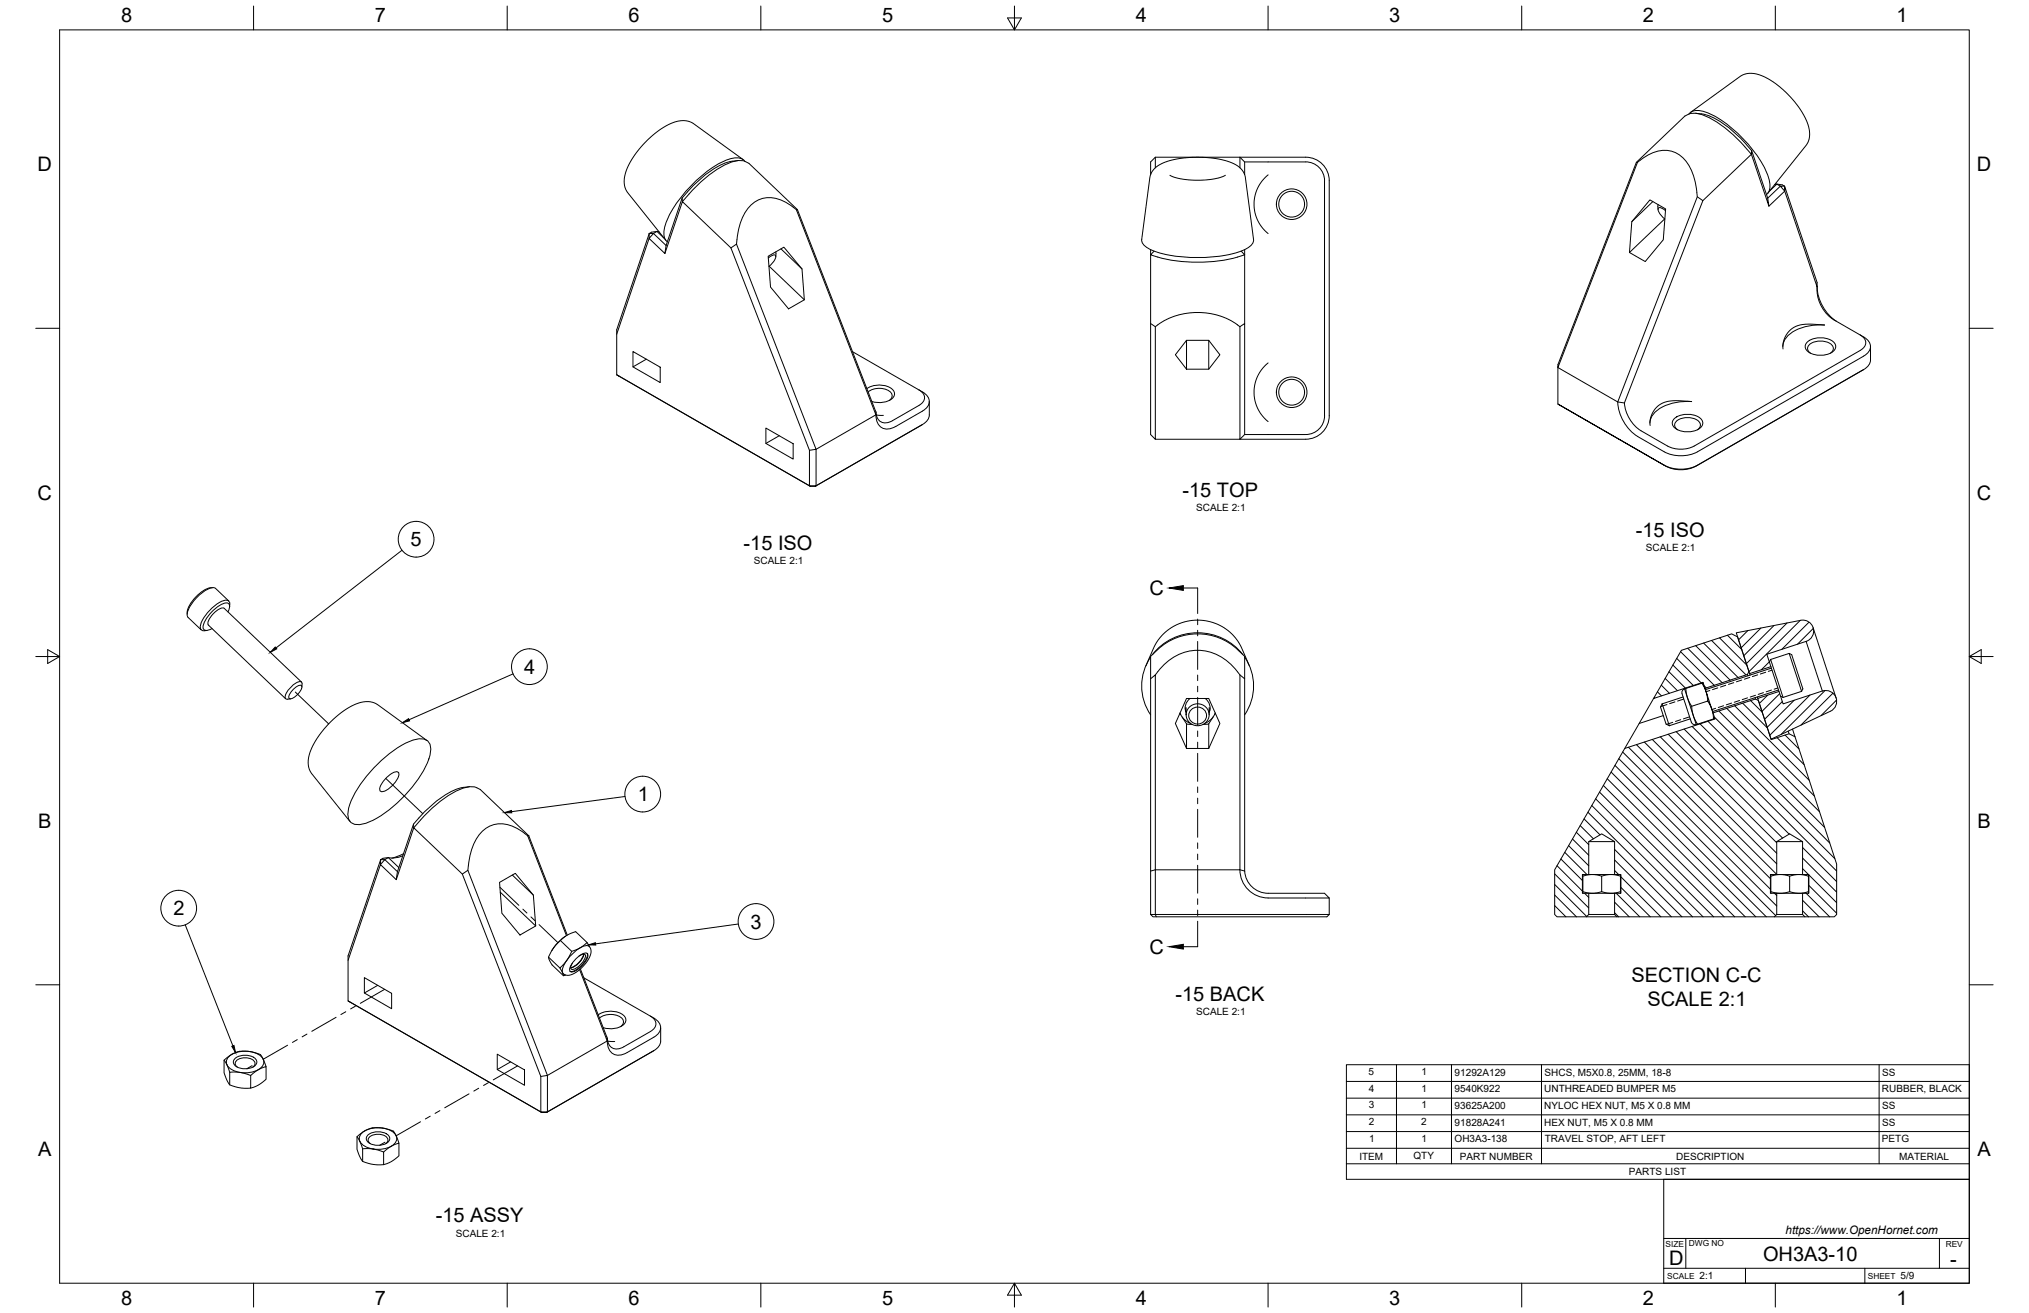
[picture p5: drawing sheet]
<svg xmlns="http://www.w3.org/2000/svg" width="864mm" height="559mm" viewBox="0 0 864 559" stroke-linecap="round" stroke-linejoin="round" font-family="sans-serif">
<!-- layer: Visible -->
<g fill="none" stroke="#000" stroke-width=".43">
<path d="M718.9 48.5a5.8 5.8 0 0 1 6.8-.9 52.5 52.5 0 0 1 23 19.8 21.6 21.6 0 0 1 4.6 12.6 3.9 3.9 0 0 1-1.4 2.8M719.6 47.8l21.1-15.3 1.7-.9 1.7-.4 4.3 .5 4.2 1.8 4.7 3.3 4.8 4.5 3.8 4.8 3.1 5.5 1.1 3.9-.1 3.8-1.4 2.7-16.1 20.2M721.7 48.2l2.4 .3M724.1 48.4a32.5 32.5 0 0 1 16.6 10.3l2.6 2.8M314.2 68.3a26.5 26.5 0 0 0-16.3 8l-7.6 7.9-6.8 20.3M316.3 67.9l-21.1-15.3-2.8-1.1-3.9 .1-5.2 2.1-4.7 3.2-4.8 4.5-4 5.1-2.9 5.2-1.1 4 .1 3.7 1.4 2.7 16.1 20.2M317 68.7a5.8 5.8 0 0 0-6.8-.9 52.5 52.5 0 0 0-23 19.8 21.6 21.6 0 0 0-4.6 12.6 3.9 3.9 0 0 0 1.4 2.7M491.4 71.7l2.4-1.7 4-1.6 4.3-.9 5.6-.5h5.7l5.4 .7 4.8 1.3 3.2 1.6 2.1 2.1 1.1 2.5 3.5 26.7a4.9 4.9 0 0 1-3.9 4.4 61.2 61.2 0 0 1-39.7 0l-2.8-1.8a3.1 3.1 0 0 1-1.2-2.6l3.6-26.7 .7-1.9zM491.7 66.9v4.5M497.9 74.6l2.1 .9 2.6 .6 6.1 .6 8.2-.6 2.6-.6 2-.9M527.7 71.4v-4.5l2.1 2v5.4M529.8 68.9h26"/>
<path d="M539.7 74.4l-2.6 2.7-1.7 2.7-1.2 3.1-.4 3.4 .2 3.5 1.1 3.7 2.3 3.6 2.3 2.3M555.8 68.9a8 8 0 0 1 8 8v100a8 8 0 0 1-8 8h-24.2a2.47 2.47 0 0 0-3.1 1.3l-.8 .7h28.1a10 10 0 0 0 10-10v-100a10 10 0 0 0-10-10h-64.1l-2 2v5.4M697 69.1a16.9 16.9 0 0 1 14.2-4.8 14.4 14.4 0 0 1 9.7 10.9l1.3 6.7M743.3 61.5l2.3 2.6M745.6 64.1l-.2 1.6a51.7 51.7 0 0 0-21.3-17l-1.3-.3a6.9 6.9 0 0 0-5.7 1l-20.6 19.7-33.4 86.1v1.2l33.9-87.3h-.5M745.6 64.1l6.8 20.2M756.3 78.4l2.3 .3 1 .5v2.1l-1.8-2.1h1.8l13.8 41v1.9l-13.8-40.8-6.7 6.4M756.3 78.4l1.5 .8-5.4 5.1M756.3 78.4l-3.1 2.9M756.3 78.3l-.9 .2M276.3 99.4l-13.8 41v19.1M276.3 99.4h1.8l-1.8 2.1z"/>
<path d="M279.6 98.5l-2.3 .3-1 .6M279.6 98.5l-1.5 .9 5.4 5.1M279.6 98.5l3.1 3M279.6 98.5l.9 .2M290.3 84.2l.1 1.6a51.8 51.8 0 0 1 21.5-17l1.2-.3a6.8 6.8 0 0 1 5.6 1l20.7 19.7M338.9 89.2h.5l33.4 86.1M702.2 85.1l6.7 3.8-1 13.1-7.6 9.3-6.8-3.8 1-13.2zM703.5 85.8l-9 8.5M705.6 87.8l.1 1.3M705.8 87.1l-.2 .7M708.5 93.2l-15 14.3M708.9 89.7l-2-1.3-1 .1a5.2 5.2 0 0 0 2.7 4.7"/>
<path d="M722.2 81.9l.2 1.9-33.8 87.3-25.5-14.7v15.6M722.4 83.8l2.4 1.6-33.4 86.1M752.4 84.3l.5 3.4-7.5-22-20.6 19.7M283.5 104.5l-.5 3.4M311.1 105.5l2.4-1.6 33.8 87.3-2.8 .4M313.5 103.9a26.1 26.1 0 0 1 6-16.5 11.8 11.8 0 0 1 14.7-1.4l4.7 3.2 33.9 87.4-25.5 14.6v15.6l45.3-26.1M327 109.1l6.7-3.9 7.7 9.3 .9 13.1-6.7 3.8-7.6-9.2zM327 109.8l2-1.2h1a5.2 5.2 0 0 1-2.7 4.8M327.4 113.3l14.9 14.3M330.1 107.2l.1 2.1M332.4 105.9l9 8.6M489.7 106.3v78.6l2 2v-47.9l-2-1.3"/>
<path d="M491.2 106.9l-1.5 1.6a65.5 65.5 0 0 0 40.1 0l-1.5-1.6M529.8 106.3v31.4M491.7 139a29.8 29.8 0 0 1 36 0v47.9h-36M527.7 139l2.1-1.3v47.2M773.4 122.1a15.6 15.6 0 0 0 7.1 14l11.3 6.5M773.4 122.2a18.8 18.8 0 0 0 8.2 14.5M262.5 159.5l82.4 47.5zM262.5 142.2l13.8-40.7 6.7 6.4 7.4-22.1 20.7 19.7 33.4 86.1v15.2h2.8l-.4 .2M269.4 149.6l11.6 6.7v6.5l-11.6-6.7zM275.1 152.9l-5.7 3.2M362.8 149.7l28.4 16.3a3.4 3.4 0 0 1 2.3 3.2 3.4 3.4 0 0 1-2.3 3.3l-11.3 6.5a4.3 4.3 0 0 1-4.8 .6 4.3 4.3 0 0 1-2.3-4.3M505 144.8h9.5l4.7 6.2-4.7 6.1h-9.5l-4.7-6.1z"/>
<path d="M505 144.8v12.3M514.5 144.8v12.3M539.7 154.5l-2.3 2.3-2.1 3.2-1.2 3.4-.3 2.9 .3 3.8 1 3.4 2 3.2 2.6 2.7M758.8 147.4a9.5 9.5 0 0 1 7.3-7.7 25.6 25.6 0 0 1 10.5-1.4l-8.1-.3-2.6 .4-2.5 1-2 1.6-1.7 2.6-.7 2.3-.1 2.6M769.5 145.4a9.4 9.4 0 0 1 11.3 .5 2.96 2.96 0 0 1-2.2 4.6 9.5 9.5 0 0 1-9.7-1.5 2.47 2.47 0 0 1 .6-3.6zM770.6 150.3a2.34 2.34 0 0 1-1.2-2.3 2.34 2.34 0 0 1 1.7-2 7.4 7.4 0 0 1 9.1 1.5 2.2 2.2 0 0 1-1.1 2.8M791.8 142.6a3.4 3.4 0 0 1 2.3 3.3 3.4 3.4 0 0 1-2.3 3.2l-70.7 40.7a12.5 12.5 0 0 1-11.3 0l-11.3-6.5a15.7 15.7 0 0 1-7.1-11.8M791.8 142.6a5.8 5.8 0 0 1 4.3 5.3 5 5 0 0 1-2.9 3.7l-70.7 40.7a15.6 15.6 0 0 1-14.1 0l-11.4-6.5a18.9 18.9 0 0 1-8.4-14.7l2.8 .4M792.5 157.7h.1M793.2 157.3l-71.4 41.1a14.1 14.1 0 0 1-12.7 0l-46-26.4 45.2 26a15.7 15.7 0 0 0 14.2 0M793.2 157.3l-.7 .4M796.1 147.5v5.7a5 5 0 0 1-2.9 4.1"/>
<path d="M369 165.4a9 9 0 0 1 11.4 1.1 3.2 3.2 0 0 1-2.7 4.3l-3.7 .5-2.9-.4M369.5 166.8a7.8 7.8 0 0 1 9.8 .4l.4 1.4-.4 1-.8 .9M372.8 175.3v.8a6.3 6.3 0 0 0 3.3 6.3 6.3 6.3 0 0 0 5.2-.9M373 176.6l3 .2M391.2 166a5.8 5.8 0 0 1 4.3 5.3 5 5 0 0 1-2.9 3.6l-11.3 6.6M395.5 170.9v5.7a5 5 0 0 1-2.9 4.1M712.9 177.9a9.4 9.4 0 0 1 11.3 .6 2.96 2.96 0 0 1-2.1 4.6 9.5 9.5 0 0 1-9.8-1.5 2.47 2.47 0 0 1 .6-3.7zM326 182.2l11.6 6.6v6.6l-11.6-6.7zM331.7 185.4l-5.7 3.3M391.9 181.1l-45 25.9h-2M391.9 181.1h.1M392.6 180.7l-.7 .4"/>
<path d="M702.3 180a9.5 9.5 0 0 1 7.3-7.7 25.6 25.6 0 0 1 10.4-1.4l-8.1-.3-2.9 .4-2.2 1-2 1.6-1.6 2.4-.8 2.6v2.5M714 182.9a2.34 2.34 0 0 1-1.2-2.3 2.34 2.34 0 0 1 1.7-2 7.4 7.4 0 0 1 9.1 1.5 2.2 2.2 0 0 1-1.1 2.8M90.4 250.1a12.7 12.7 0 0 0-8.9 6.2l-1.6 2.9-.3 2.2M97.4 255.8l-5.6-5.4a3.9 3.9 0 0 0-4.2 .8 16.4 16.4 0 0 0-8 10.5l.5 1 5.5 5.4M97.7 258.2a1.98 1.98 0 0 0-1.1-2.8 13.5 13.5 0 0 0-8.8 6 7.4 7.4 0 0 0-2.3 6.5 2.3 2.3 0 0 0 2.6 .4M88.7 266l32.9 31.4M88.7 266a4.8 4.8 0 0 1 2.1-4.8 4.8 4.8 0 0 1 4.7-2.3l32.8 31.4M97 260.4l.6-1.6a1.62 1.62 0 0 0-.4-2 1.62 1.62 0 0 0-2 0 15.5 15.5 0 0 0-8.8 10.2 1.47 1.47 0 0 0 2.3 1.2l1.6-.7M489.7 279.7a21.7 21.7 0 0 0 0 24.5M490.5 278.5a24.6 24.6 0 0 1 38.5 0M529.8 279.7a21.7 21.7 0 0 1 0 24.5M761.5 278.1l1.1 .5 .1 .4 4.7 14.2-.6 1"/>
<path d="M761.5 278.1l5.3 16.1M761.5 278.1l-7.9 2.6M768.7 273l-16.7 5.4 1.1 3.3M768.7 273a4.6 4.6 0 0 0 3.1-5.6 4.6 4.6 0 0 0-5.4-3.4l-27.4 5.3 5.7 17.4 9-3M771.7 267.1l9.8 30M124.9 293.3l2.2-1.5h1.2a4.5 4.5 0 0 1-2.3 4.4l-1.7 1.1h-1.2a4.1 4.1 0 0 1 1.8-4zM128.6 291.1l-.1 1.3M128.6 291.1a1.1 1.1 0 0 0-.7-1.1 1.1 1.1 0 0 0-1.3 .3 10 10 0 0 0-5.3 6.4 .82 .82 0 0 0 1.1 .9l1.3-.2M487.7 283.3l4.2-9.3 1.7-2.4 2.5-2.7 2.4-1.7 3.3-1.7 3.9-1.2 3.3-.4 3.3 .2 4 .9 3.7 1.6 3.4 2.3 2.5 2.7 1.5 2.1 4.3 9.6M489.7 288.9l2-1.7v83l-2 .5M491.7 287.2a21 21 0 0 1 24.1-9.4 24.4 24.4 0 0 1 11.9 9.4v83h-36v19h74.1l-1 1h-74.1l-1-1M505 297.3h9.5l4.7 10.6-4.7 10.6h-9.5l-4.7-10.6z"/>
<path d="M506.6 297.3a4.9 4.9 0 0 0-1.8 5.9M512.9 297.3a4.9 4.9 0 0 1 1.8 5.9M527.7 287.2l2.1 1.7v81.8M529.8 288.9v-9.6a25.6 25.6 0 0 0-30.8-7.1l-1.7 .8a33.5 33.5 0 0 0-7.6 6.3v109.9M703.8 297.3l-12.3 21.2M707.5 299.6l3 9.3M707.5 299.6l-.7 1.3 .4 1.3 1.9 6 1.4 .7M716.4 296.6l-8.9 3M717 293.2l5 15.2M717 293.2l.5-.2 .5 3.1 .8 2.4a11.7 11.7 0 0 1 1.8 5.6l1.9 4.1-.5 .2M717 293.2a2.73 2.73 0 0 0-.5 3.8l1.6 5a14.7 14.7 0 0 0 2.6 6.3l1.3 .1M724.4 290.8l.5-.2 1.3 3.8z"/>
<path d="M724.4 290.8l-6.9 2.2M724.9 290.6l-21.1 6.7 11.8-20.5 21.4-7 2.6 1.3 4.8 14.7-.6 1.2-18.1 5.9M726.2 294.4l2.4 7.6-.6-1.5a12.2 12.2 0 0 1-1.7-5.7zM726.9 298.4l-6.9 2.2M743.8 287l.1 .6M744.7 286.7l.2 .6M747 296.9l.2 .6M747.9 296.6l.2 .6M753.1 281.7l4.8 14.6M753.6 280.7l5.3 16.1M753.6 280.7l-.5 1M753.9 284.4l-28 9.1"/>
<path d="M757 293.7l-28.1 9.1M757.9 296.3l1 .5M766.8 294.2l-7.9 2.6M775.6 294.1l-16.7 5.5-1-3.3M775.7 294.1a4.6 4.6 0 0 1 5.7 2.7 4.6 4.6 0 0 1-2.3 5.9l-25.3 11.9-5.7-17.4 9.1-2.9M181.8 315.2l-21-15.2-3.2-1.3-4 .2-4.4 1.8-4.5 3-5.1 4.7-3.9 4.7-3 5.2-1.4 4.3v3.7l1.5 3.1 16.1 20.2M502.2 303.6l.3 .5M502.2 303.5l2 2.8 2.6 1.6M503.2 305.2l.7 1a2.76 2.76 0 0 0 3.6 2.1M504.4 301.2l.4 1.9M504.8 301.1v3.1M505 308v10.5"/>
<path d="M506 301.2a4.8 4.8 0 0 1 7.1-.6 4.8 4.8 0 0 1 0 7.2 4.8 4.8 0 0 1-7.1-.6 4.5 4.5 0 0 1 0-6zM514.5 308v10.5M514.6 301.1v3.1M515 301.2l-.3 1.9M516.3 305.2l-.7 1a2.76 2.76 0 0 1-3.6 2.1M517.2 303.5l-1.9 2.8-2.6 1.6M517.3 303.6l-.3 .5M707.9 304.5l-10.2 3.4M719.4 305.9l-8.9 3M728.6 302l1.3 3.8-.6 .2zM729.1 303.4l18.1-5.9 1.2 .7 5.5 16.6 7.6-2.5 2.5 1.3 17.7 54.1v21.5l-1 1h-12.5l-1-1v-9M729.3 306l-6.8 2.2"/>
<path d="M729.9 305.8l-38.4 12.7-29.8 51.7v19l1 1h12.5l1-1v-9M761.1 311.2l.4 1.1M762.9 310.3l1.1 3.3M160.3 325.6a40.9 40.9 0 0 1 16.8-11 4.5 4.5 0 0 1 4.9 .7 4.5 4.5 0 0 1 1.3 4.8 40.7 40.7 0 0 1-12.2 19.6 40.9 40.9 0 0 1-16.8 11 4.5 4.5 0 0 1-4.9-.6 4.5 4.5 0 0 1-1.3-4.8 40.7 40.7 0 0 1 12.2-19.7zM164.8 330.7l2.9-2a1.36 1.36 0 0 1 2.1 .5 10.3 10.3 0 0 1-7.3 7.7 1.54 1.54 0 0 1-.4-2.6zM199.8 334.8a26.5 26.5 0 0 0-16.2 8l-7.6 7.9-6.8 20.3M178.9 349.1l-2.8 3.2-.1-1.6M178.9 349.1a46.5 46.5 0 0 1 18.6-13.8l1.3-.3a6.8 6.8 0 0 1 5.6 1l20.7 19.7M224.6 355.7a16.7 16.7 0 0 0-14.2-4.8 14.4 14.4 0 0 0-9.7 10.9l-1.3 6.7M224.6 355.7l16.5 42.5M224.6 355.7h.5M225.1 355.7l16.3 42.3"/>
<path d="M676.2 358.2h11M756.2 358.2h11M162 365.9l-13.9 40.9v19.2M162 365.9l1.8-.1-1.9 2.2zM165.3 365l-2.3 .3-1 .6M165.3 365l-1.5 .8 5.4 5.2M165.3 365l4.5 4.2M169.2 371l-.5 3.4M171.5 364.2a9.6 9.6 0 0 1-6.2 .8M171.8 363.3l-5.1 1.9M196.8 372l2.3-1.6 33.9 87.3-2.8 .4M199.3 368.6l-.2 1.8"/>
<path d="M212.6 375.5l6.7-3.8 7.7 9.3 1 13.1-6.7 3.8-7.7-9.2zM212.9 379.7l15.1 14.4M218.1 372.4l8.9 8.6M529.8 370.7l-2.1-.5a12 12 0 0 0 12.1 12M529.8 370.7a10 10 0 0 0 10 9.5M673.7 372.2v8M673.7 372.2h16M673.7 372.2v8h16M673.7 372.9l3.5-.7 2.4 .1 2.1 .6v6.6l-3.5 .7-2.4-.2-2.1-.5M676.2 372.2v-14l5.5-3.3 5.5 3.3v14M681.7 372.9l3.5-.7 2.4 .1 2.1 .6v6.6l-3.5 .7-2.4-.2-2.1-.5M689.7 372.2v8"/>
<path d="M689.7 379.5v.7M689.7 372.2v.7M753.7 372.2v8M753.7 372.2h16M753.7 372.2v8h16M753.7 372.9l3.6-.7 2.3 .1 2.1 .6v6.6l-3.5 .7-2.4-.2-2.1-.5M756.2 372.2v-14l5.5-3.3 5.5 3.3v14M761.7 372.9l3.6-.7 2.3 .1 2.1 .6v6.6l-3.5 .7-2.4-.2-2.1-.5M769.7 372.2v8M769.7 379.5v.7M769.7 372.2v.7M240.6 398.5h.1"/>
<path d="M240.7 398.5l-3 2.5-2.1 2.4M489.7 389.2h2l.4 1M539.7 380.2h24.1l2 2h-26.1M565.8 382.2v7M675.2 390.2h13M676.2 389.2h11M687.2 380.2v9l1 1h67l1-1v-9M755.2 390.2h13M756.2 389.2h11M148.1 408.7l13.8-40.7 6.8 6.4 7.4-22.1 20.7 19.7 33.4 86.1v15.1h2.8l-.4 .3M155.1 416.1l11.6 6.7v6.5l-11.6-6.7zM160.8 419.4l-5.7 3.2"/>
<path d="M233.5 407.4l4.8 4.5M235.6 403.4l-1 1.6a3.8 3.8 0 0 0-1 2.9l1.4 2.8 4.8 4.6M235.6 403.4l-.7 1.1M238.5 400.3l4.8 4.6M243.6 406a9.1 9.1 0 0 1 6.8-3.4l1 1.3 .1 1.9-.9 2.3-1.9 2.6-2.3 2.2-3 1.8-1.8 .4-1.8-.7a2.46 2.46 0 0 1 0-3.3l1.4-2.3zM245.5 407.7l2.7-1.9a1.29 1.29 0 0 1 2.1 .5 9.9 9.9 0 0 1-7 7.4 1.46 1.46 0 0 1-.4-2.6zM246.4 406.9l1.9-.8a1.08 1.08 0 0 1 1 .7 1.08 1.08 0 0 1-.4 1.2 8.3 8.3 0 0 1-5.4 4.6l-.6-.9 .8-1.9M246.7 412.7l11.8 30.3-25.5 14.7v15.5l45.3-26M247 412.4l11.5 29.4M248.4 406.1a8.2 8.2 0 0 1-5.5 5.7M248.5 406.1a8.1 8.1 0 0 1-5.6 5.8M248.5 416.2l28.4 16.3"/>
<path d="M249.9 401.1l-4.9-4.6-2.8 1.1-2.1 1.3-2.9 2.6-1.6 1.9M249.9 405.7a5.7 5.7 0 0 1-2.3 5.1 5.7 5.7 0 0 1-5 2.6M250.9 402.9l-1-1.8-2 1.7-2.3 1.3a3.5 3.5 0 0 0-3.3 2.9l-2.9 4a1.06 1.06 0 0 0-.7 1.6l.9 1.8a.69 .69 0 0 0 .3 .7 .69 .69 0 0 0 .9-.1M148.1 426l82.5 47.5zM254.6 431.9a9 9 0 0 1 11.5 1.1 3.2 3.2 0 0 1-2.7 4.3l-3.8 .5-2.9-.4M255.2 433.3a7.8 7.8 0 0 1 9.7 .4l.5 1.4-.4 1-.9 .8M276.8 432.5a3.4 3.4 0 0 1 2.4 3.2 3.4 3.4 0 0 1-2.4 3.3M276.9 439l-11.4 6.5M276.9 432.5a5.9 5.9 0 0 1 4.3 5.3 5 5 0 0 1-2.9 3.6l-11.3 6.5a5.1 5.1 0 0 1-7.8-1.4l-.6-2.2-.1-2.5M281.2 437.4v5.7a5 5 0 0 1-2.9 4M95.4 451.2l1.1 1.8 1.3 3.3M97.4 449.7a11.3 11.3 0 0 1 14.3 .5 3.6 3.6 0 0 1-2.4 5.4 11.5 11.5 0 0 1-12.4-1.8l-.6-1.8 .3-1.2z"/>
<path d="M97.8 456.3l4.2 .1 4.7 1.3v5.4l-4.2-.1-4.7-1.3zM100.1 450.4a7.1 7.1 0 0 1 8.9 .5 2.63 2.63 0 0 1-2.6 3.7 6.2 6.2 0 0 1-7-2.1 1.96 1.96 0 0 1 .7-2.1zM101.1 454.2a1.96 1.96 0 0 1-.9-2.2 1.96 1.96 0 0 1 1.9-1.5 5.4 5.4 0 0 1 6.4 1.7 1.79 1.79 0 0 1-.9 2M106.7 457.7l3.1-2.3 3.4-1.4v5.3l-3 2.4-3.5 1.4M113.2 454l-1.6-4a2.91 2.91 0 0 0-2.8-1.9l-2.9-.6h-4.1l-3.3 1.3-3.1 2.4v5.4l1 2.8 1.4 2.3M211.6 448.6l11.6 6.7v6.6l-11.6-6.7zM217.3 451.9l-5.7 3.3M258.5 441.8a4.3 4.3 0 0 0 2.2 4.3 4.3 4.3 0 0 0 4.9-.6M258.6 443.1l3 .2M277.6 447.6l-45 25.9h-2M277.6 447.5v.1M278.3 447.1l-.7 .4"/>
<path d="M152 483.8l1.2 2 1.1 3.1M154 482.3a11.3 11.3 0 0 1 14.3 .5 3.6 3.6 0 0 1-2.5 5.4 11.5 11.5 0 0 1-12.3-1.9l-.6-1.8 .3-1.1zM154.3 488.9l4.3 .1 4.7 1.3v5.4l-4.2-.1-4.8-1.3zM156.7 483a7.1 7.1 0 0 1 8.8 .5 2.63 2.63 0 0 1-2.5 3.7 6.2 6.2 0 0 1-7-2.1 1.96 1.96 0 0 1 .7-2.1zM157.6 486.7a1.96 1.96 0 0 1-.8-2.2 1.96 1.96 0 0 1 1.8-1.4 5.4 5.4 0 0 1 6.5 1.7 1.79 1.79 0 0 1-.9 1.9M163.3 490.3l3-2.4 3.5-1.4v5.4l-3.1 2.4-3.4 1.4M169.8 486.5l-1.6-3.9a2.98 2.98 0 0 0-2.9-1.9l-2.9-.7h-4l-3.2 1.3-3.2 2.5v5.3l1.1 3 1.2 2.2"/>
<circle cx="549.8" cy="86.9" r="5.5"/>
<circle cx="549.8" cy="86.9" r="6.5"/>
<circle cx="549.8" cy="166.9" r="5.5"/>
<circle cx="549.8" cy="166.9" r="6.5"/>
<circle cx="509.8" cy="304.6" r="3.7"/>
</g>
<!-- layer: Tweak Trail -->
<g fill="none" stroke="#000" stroke-width=".43">
<path d="M125.7 294.5l14.2 13.6M164.2 331.3l15.8 15M212.8 377.6l8 7.7M222.5 386.9l1.8 1.7M226 390.2l1.7 1.7M229.4 393.5l8.1 7.7M143 433l-10.3 5.9M147.2 430.6l-2.1 1.2M151.3 428.2l-2.1 1.2M163.7 421l-10.3 6M107.3 453.5l-2.2 1.4M122.4 444.8l-10.4 6"/>
<path d="M126.5 442.5l-2 1.2M130.7 440.1l-2.1 1.2M220.3 453.6l-10.4 6M179 477.4l-10.4 6M183.1 475l-2.1 1.2M187.2 472.7l-2 1.2M199.6 465.5l-10.3 6M203.8 463.1l-2.1 1.3M207.9 460.8l-2.1 1.2M163.9 486.1l-2.3 1.3"/>
</g>
<!-- layer: Visible Narrow -->
<path d="M768.7 273l6.9 21.1" fill="none" stroke="#000" stroke-width=".43"/>
<!-- layer: Hidden -->
<g fill="none" stroke="#000" stroke-width=".43">
<path d="M709.5 299.8l-2.6 .9M712.9 298.7l-2.3 .8M716.7 297.5l-2.7 .9M727.8 293.9l-1.6 .5M731.1 292.8l-2.2 .7M734.5 291.7l-2.2 .7M737 299.2l-2.2 .8M737.9 290.5l-2.2 .8M740.4 298.1l-2.3 .8M741.3 289.4l-2.2 .8M743.8 297l-2.2 .8M744.7 288.3l-2.2 .8"/>
<path d="M747.2 295.9l-2.3 .8M748.1 287.2l-2.3 .8M750.6 294.8l-2.3 .7M751.5 286.1l-2.2 .8M754 293.7l-2.3 .7M754.2 285.2l-1.6 .5M756.7 292.8l-1.6 .5M712 307.4l-2.6 .9M715.4 306.3l-2.3 .7M719.1 305.1l-2.6 .8M730.2 301.5l-1.6 .5M733.6 300.4l-2.2 .7"/>
</g>
<!-- layer: Border -->
<g fill="none" stroke="#000" stroke-width=".43">
<path d="M25.4 12.7h812.8v533.4h-812.8zM107.9 2.6v10.1M215.9 2.6v10.1M323.8 2.6v10.1M428.8 7.6h5.9l-2.9 5.1zM431.8 2.6v10.1M539.7 2.6v10.1M647.7 2.6v10.1M755.6 2.6v10.1M15.2 139.7h10.2M838.2 139.7h10.1M15.2 279.4h10.2"/>
<path d="M20.3 276.5l5.1 2.9-5.1 3zM838.2 279.4l5.1-2.9v5.9zM838.2 279.4h10.1M15.2 419.1h10.2M838.2 419.1h10.1M107.9 546.1v10.2M215.9 546.1v10.2M323.8 546.1v10.2M431.8 546.1l2.9 5.1h-5.9zM431.8 546.1v10.2M539.7 546.1v10.2M647.7 546.1v10.2"/>
<path d="M755.6 546.1v10.2"/>
</g>
<!-- layer: Parts Lists -->
<path d="M573.1 453.1h265.1v48.8h-265.1zM594.4 453.1v42.2M617.8 453.1v42.2M656.1 453.1v42.2M799.8 453.1v42.2M573.1 474.5h265.1M573.1 467.4h265.1M573.1 460.2h265.1M573.1 495.3h265.1M573.1 488.7h265.1M573.1 481.6h265.1" fill="none" stroke="#000" stroke-width=".43"/>
<!-- layer: Balloons -->
<g fill="none" stroke="#000" stroke-width=".43">
<path d="M171.1 234.2l-53.6 41.6M218.4 286.8l-44.3 19.5M266 339l-48.3 6.4M78.8 393.6l20.3 51.5M314.2 393.3l-60.7 8.4"/>
<circle cx="177.1" cy="229.5" r="7.6"/>
<circle cx="225.3" cy="283.7" r="7.6"/>
<circle cx="273.6" cy="338" r="7.6"/>
<circle cx="76.1" cy="386.5" r="7.6"/>
<circle cx="321.8" cy="392.2" r="7.6"/>
</g>
<path d="M117.2 275.4l.6 .7-2.7 1.5zM171.3 307.6l2.6-1.7 .4 .9zM214.7 345.8l3-.9 .1 1zM250.5 402.1l2.9-.9 .2 1zM98.7 445.3l.9-.4 .6 3.1z" fill="#000" stroke="#000" stroke-width=".43"/>
<!-- layer: Titleblock -->
<path d="M708.1 501.9h130.1v44.2h-130.1zM708.1 539.8h130.1M708.1 527.1h130.1M717.5 527.1v12.7M742.9 539.8v6.3M793.7 539.8v6.3M825.5 527.1v12.7" fill="none" stroke="#000" stroke-width=".43"/>
<!-- layer: Hatching -->
<g fill="none" stroke="#000" stroke-width=".43">
<path d="M715.3 277.3l14.3 14.4M718.3 275.9l14.7 14.7M721.7 274.8l14.7 14.7M725.1 273.7l14.7 14.7M728.5 272.6l14.7 14.6M731.9 271.5l11.6 11.6M735.3 270.4l6 6M743.9 268.4l-3.9 3.9M749.5 267.3l-8.4 8.4M755.1 266.2l-12.9 12.9M760.6 265.1l-17.3 17.4M766.2 264.1l-21.8 21.8"/>
<path d="M770 264.8l-11.6 11.6M771.8 267.5l-6.7 6.7M705.4 294.4l1.8 1.8M707.1 291.6l3.5 3.5M708.7 288.7l5.3 5.2M710.4 285.9l6.9 6.9M712 283l8.7 8.7M713.7 280.2l10.4 10.4M725.3 291.8l.9 1M741.7 299.3l10.5 10.5M745.1 298.2l4.9 4.9M752.3 295.9l-3.5 3.5"/>
<path d="M753.1 281.7l-3.4 3.3M757.5 295.2l-7.6 7.6M758.6 298.6l-7.6 7.6M763.7 298l-11.5 11.5M770.4 295.8l-17.1 17.1M776.8 293.9l-18.7 18.7M780.1 295l-13.5 13.6M781.7 298l-6.6 6.6M693.1 318l60.4 60.4M696.5 316.9l57 57M699.9 315.8l56.3 56.3M703.3 314.7l52.9 52.9"/>
<path d="M706.6 313.6l49.6 49.6M710 312.5l46.2 46.2M713.4 311.4l45.3 45.3M716.8 310.3l44.7 44.7M720.2 309.2l61.5 61.5M723.6 308.1l57.4 57.3M726.9 307l51.9 51.8M729.7 305.2l46.9 46.9M731.6 302.6l42.8 42.8M735 301.5l37.2 37.3M738.3 300.4l31.7 31.7M756.4 313.9l11.5 11.5"/>
<path d="M759.8 312.8l5.9 5.9M679.2 340l50.2 50.2M680.8 337.1l53 53.1M682.4 334.3l55.9 55.9M684.1 331.4l58.7 58.8M685.7 328.6l61.6 61.6M687.4 325.7l64.4 64.5M689 322.9l66.8 66.7M690.6 320l65.6 65.6M667.6 359.9l8.6 8.6M669.3 357.1l6.9 6.9M670.9 354.2l5.3 5.3"/>
<path d="M672.6 351.4l5.6 5.6M674.2 348.5l6.8 6.8M675.9 345.7l44.5 44.5M677.5 342.8l47.4 47.4M661.7 376.4l13.6 13.6M661.7 371.9l14.5 14.5M662.7 368.4l10.8 10.8M664.4 365.6l9.1 9.1M666 362.8l9.4 9.4M687.2 370.5l1.7 1.7M687.2 366l24.2 24.2M687.2 361.5l28.7 28.7"/>
<path d="M689.9 377.7l12.5 12.5M689.9 373.2l17 17M767.2 369.7l2.5 2.5M767.2 365.2l14.5 14.5M767.2 360.7l14.5 14.5M769.9 376.9l11.8 11.7M769.9 372.4l11.8 11.8M661.7 385.4l4.8 4.8M661.7 380.9l9.3 9.3M674.5 380.2l1.7 1.7M687.2 388.5l1.8 1.7M687.2 384l6.2 6.2"/>
<path d="M687.9 380.2l10 10M755.3 380.2l.9 .9M767.2 387.6l2.6 2.6M767.2 383.1l7.1 7.1M768.8 380.2l9.9 10"/>
</g>
<!-- layer: Section Lines -->
<g fill="none" stroke="#000" stroke-width=".43">
<path d="M503.7 250.3h6.1v10.8M509.8 263.5v2.4M509.8 268.2v2.4M509.8 273v11.9M509.8 287.3v2.4M509.8 292.1v2.3M509.8 296.8v11.9M509.8 311.1v2.4M509.8 315.9v2.3M509.8 320.6v11.9M509.8 334.9v2.4M509.8 339.7v2.4"/>
<path d="M509.8 344.4v11.9M509.8 358.7v2.4M509.8 363.5v2.4M509.8 368.3v11.9M509.8 382.5v2.4M509.8 387.3v2.4M509.8 392.1v10.8h-6.1"/>
</g>
<path d="M497.6 250.3l6.1-1.1v2.1zM497.6 402.9l6.1-1v2z" fill="#000" stroke="#000" stroke-width=".43"/>
<g font-size="8.5">
<text x="51.6" y="9.4">8</text>
<text x="159.5" y="9.4">7</text>
<text x="267.5" y="9.4">6</text>
<text x="375.4" y="9.3">5</text>
<text x="483.4" y="9.4">4</text>
<text x="591.3" y="9.4">3</text>
<text x="699.3" y="9.4">2</text>
<text x="807.2" y="9.4">1</text>
<text x="16" y="72.9">D</text>
<text x="841.4" y="72.9">D</text>
<text x="16" y="212.6">C</text>
<text x="503.3" y="211.5">-15 TOP</text>
<text x="841.4" y="212.6">C</text>
<text x="174.7" y="232.5">5</text>
<text x="316.5" y="233.9">-15 ISO</text>
<text x="696.2" y="228.5">-15 ISO</text>
<text x="489.2" y="253.3">C</text>
<text x="223.1" y="286.8">4</text>
<text x="271.5" y="341">1</text>
<text x="16.2" y="352.3">B</text>
<text x="841.7" y="352.3">B</text>
<text x="73.8" y="389.6">2</text>
<text x="319.4" y="395.2">3</text>
<text x="489.2" y="406">C</text>
<text x="694.4" y="417.9">SECTION C-C</text>
<text x="500.3" y="426">-15 BACK</text>
<text x="701.2" y="428.2">SCALE 2:1</text>
<text x="16.2" y="492">A</text>
<text x="841.7" y="492">A</text>
<text x="185.4" y="520.2">-15 ASSY</text>
<text x="710.4" y="538.4">D</text>
<text x="750.4" y="536.7">OH3A3-10</text>
<text x="830.1" y="538.8">-</text>
<text x="51.6" y="555.5">8</text>
<text x="159.5" y="555.5">7</text>
<text x="267.5" y="555.5">6</text>
<text x="375.4" y="555.4">5</text>
<text x="483.4" y="555.5">4</text>
<text x="591.3" y="555.5">3</text>
<text x="699.3" y="555.5">2</text>
<text x="807.2" y="555.5">1</text>
</g>
<text font-size="5" x="760" y="525.2">https://www.OpenHornet.com</text>
<g font-size="4.3">
<text x="509.1" y="217.6">SCALE 2:1</text>
<text x="700.6" y="234.7">SCALE 2:1</text>
<text x="320.9" y="240">SCALE 2:1</text>
<text x="509.1" y="432.2">SCALE 2:1</text>
<text x="582.5" y="457.5">5</text>
<text x="605" y="457.5">1</text>
<text x="619.1" y="457.7">91292A129</text>
<text x="657.4" y="457.8">SHCS, M5X0.8, 25MM, 18-8</text>
<text x="801.1" y="457.8">SS</text>
<text x="582.6" y="464.6">4</text>
<text x="605" y="464.6">1</text>
<text x="619.1" y="464.8">9540K922</text>
<text x="657.3" y="464.8">UNTHREADED BUMPER M5</text>
<text x="801" y="464.9">RUBBER, BLACK</text>
<text x="582.5" y="471.7">3</text>
<text x="605" y="471.7">1</text>
<text x="619.1" y="472">93625A200</text>
<text x="657.3" y="472">NYLOC HEX NUT, M5 X 0.8 MM</text>
<text x="801.1" y="472">SS</text>
<text x="582.6" y="478.8">2</text>
<text x="604.9" y="478.8">2</text>
<text x="619.1" y="479.1">91828A241</text>
<text x="657.3" y="479.1">HEX NUT, M5 X 0.8 MM</text>
<text x="801.1" y="479.1">SS</text>
<text x="582.7" y="485.9">1</text>
<text x="605" y="485.9">1</text>
<text x="619.1" y="486.2">OH3A3-138</text>
<text x="657.5" y="486.2">TRAVEL STOP, AFT LEFT</text>
<text x="801" y="486.2">PETG</text>
<text x="578.6" y="493.5">ITEM</text>
<text x="601.6" y="493.4">QTY</text>
<text x="621.3" y="493.5">PART NUMBER</text>
<text x="713.4" y="493.5">DESCRIPTION</text>
<text x="808.3" y="493.5">MATERIAL</text>
<text x="693.3" y="500.1">PARTS LIST</text>
<text x="194" y="526.4">SCALE 2:1</text>
<text x="723.4" y="544.5">2:1</text>
<text x="809" y="544.5">5/9</text>
</g>
<g font-size="3.5">
<text x="708.9" y="530.9">SIZE</text>
<text x="718.9" y="530.5">DWG NO</text>
<text x="828.2" y="530.9">REV</text>
<text x="709.6" y="544.2">SCALE</text>
<text x="795" y="544.2">SHEET</text>
</g>
</svg>
